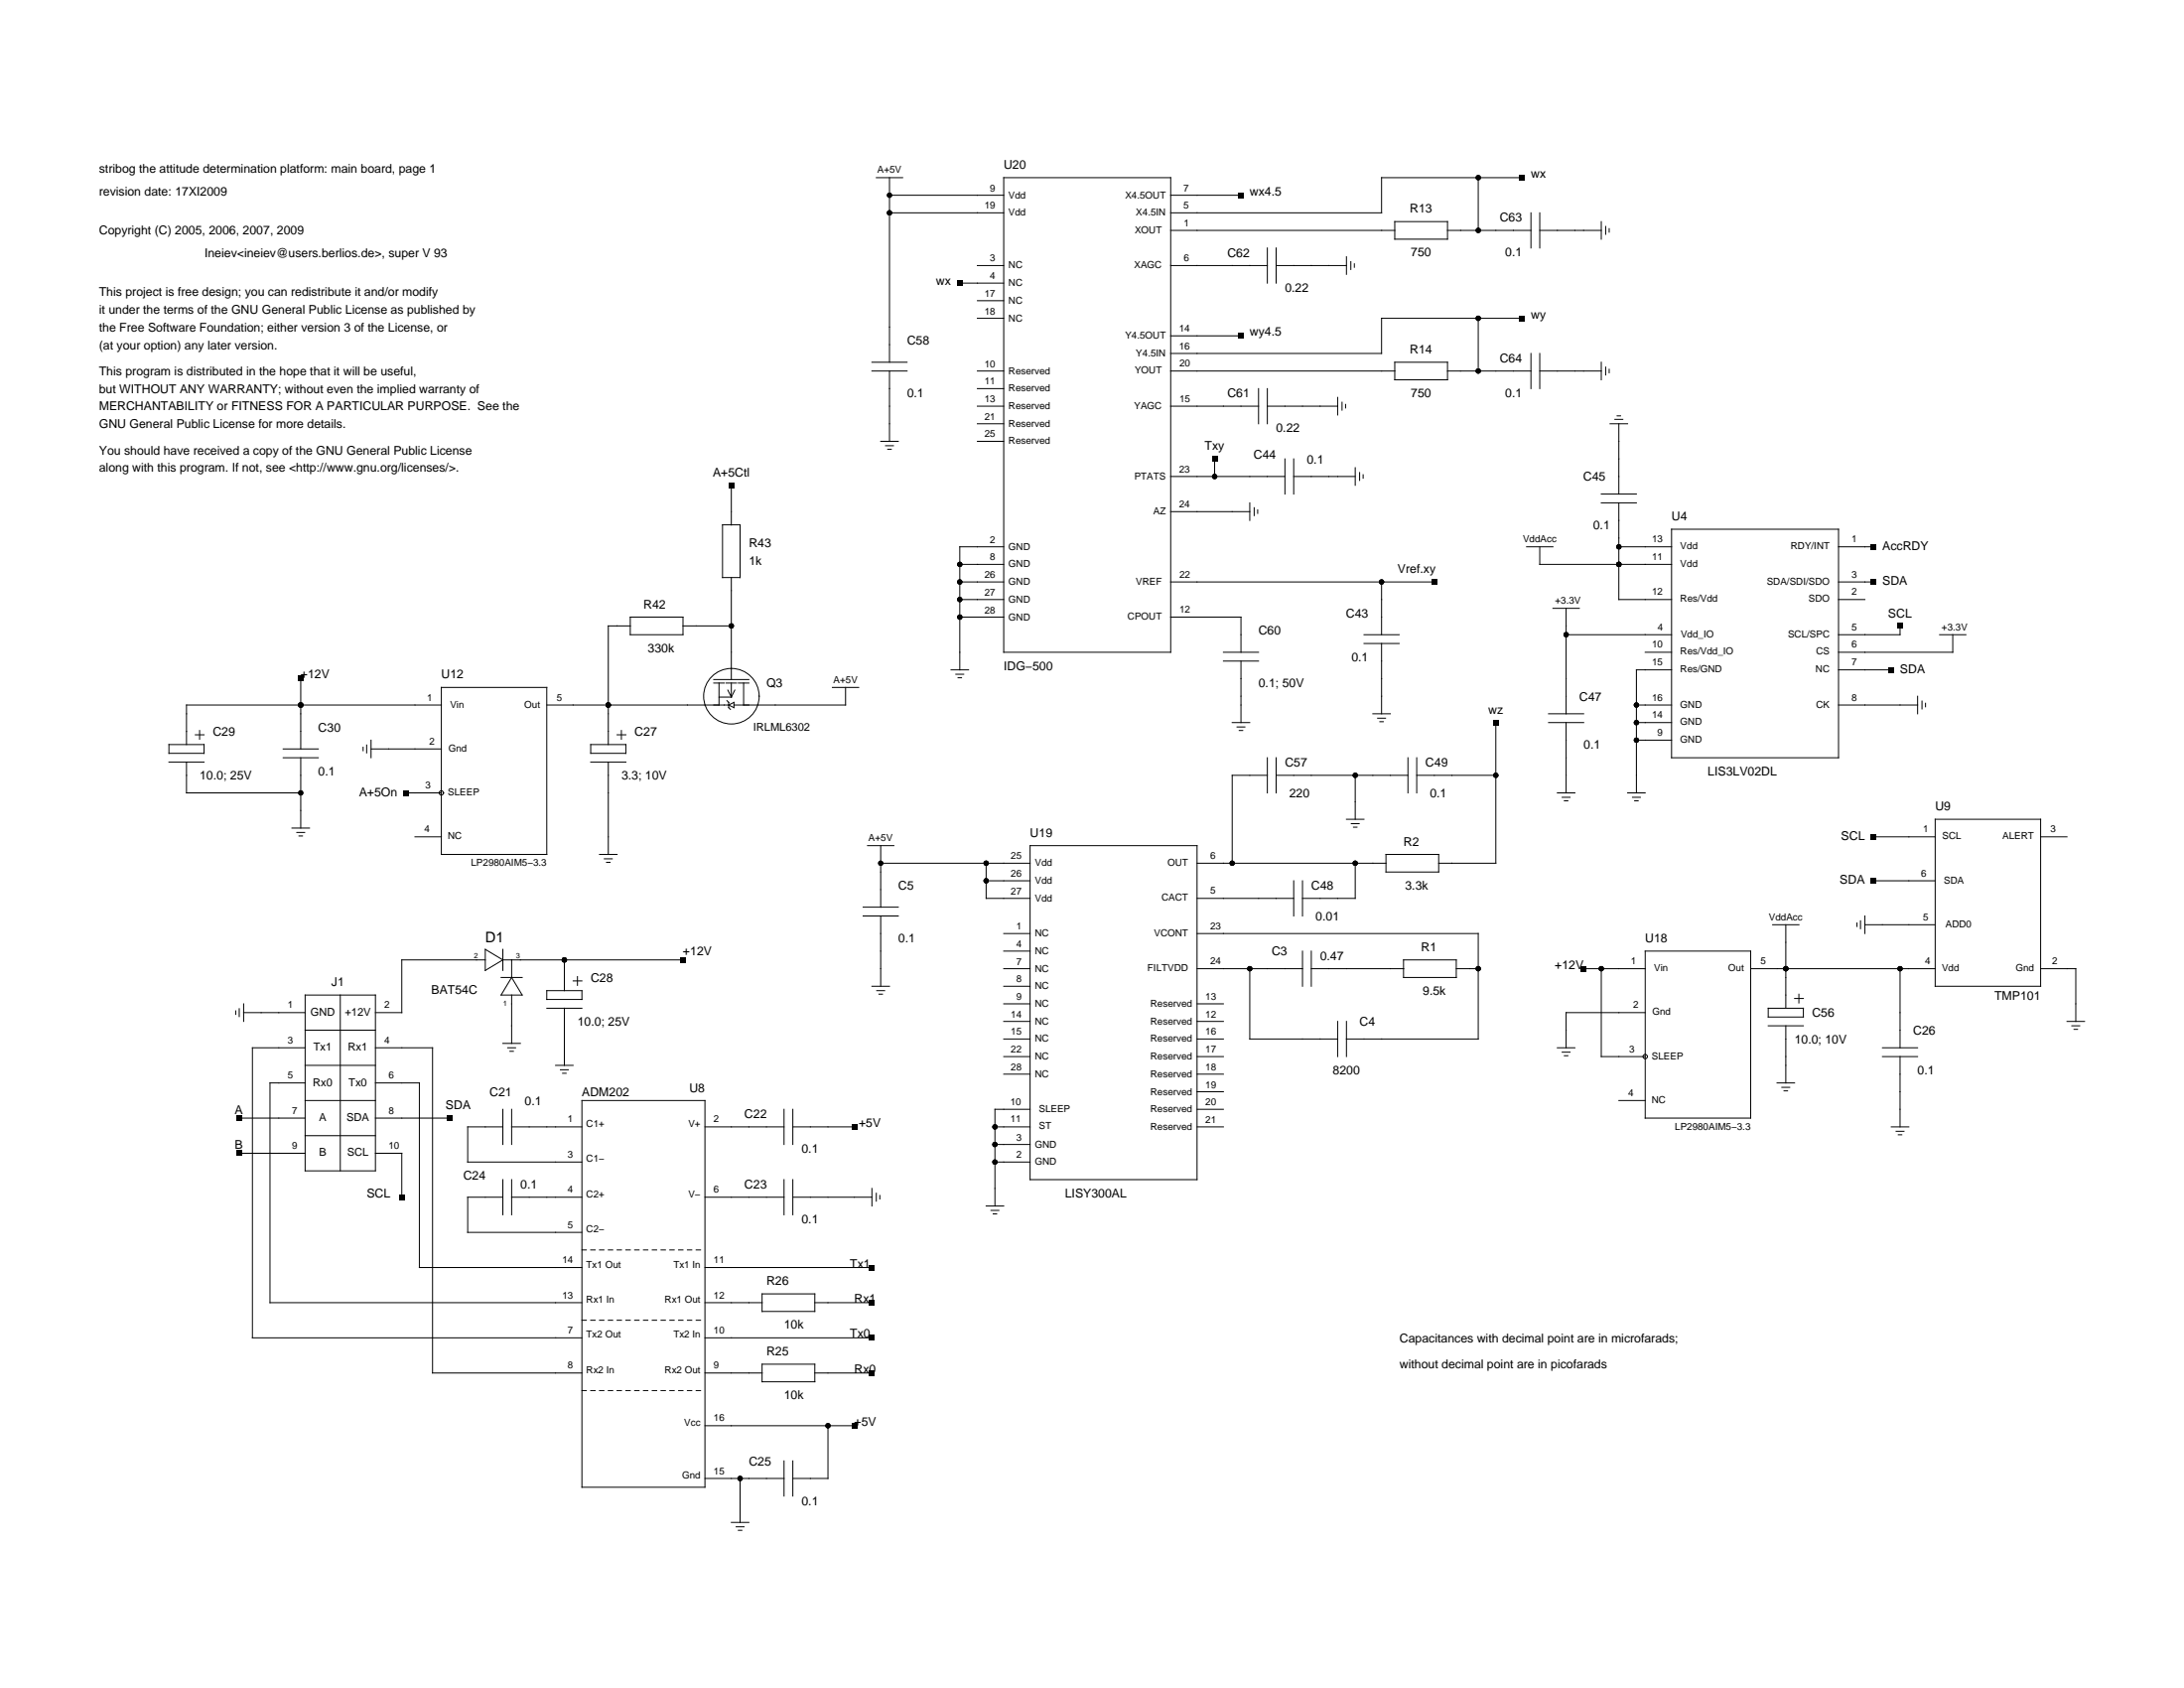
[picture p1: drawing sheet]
<svg xmlns="http://www.w3.org/2000/svg" width="279mm" height="216mm" viewBox="0 0 279 216" stroke-linecap="round" stroke-linejoin="round" font-family="sans-serif">
<g fill="none" stroke="#000" stroke-width=".13">
<path d="M112.1 22.7h3.4M113.8 25h14.6M113.8 27.2h14.6M113.8 22.7v23.6M122.8 36.2h5.6M125 34h3.4M125 38.5h3.4M128.4 22.7h21.4v60.7h-21.4zM149.8 25h9M149.8 34h12.3M149.8 29.5h28.7M162.1 31.7v4.5"/>
<path d="M163.3 31.7v4.5M163.3 34h9M172.3 32.8v2.3M172.8 33.5v1M173.3 33.7v.5M178.4 28.3h6.8v2.3h-6.8zM185.2 29.5h10.7M189.1 22.7v6.8M194.7 22.7h-18v4.5h-26.9M195.9 27.2v4.5M197 29.5h7.9M197 27.2v4.5"/>
<path d="M204.9 28.3v2.3M205.4 29v1M205.9 29.2v.5M111.5 47.5h4.5M111.5 46.3h4.5M112.7 56.4h2.2M113.3 57h1M113.6 57.5h.4M113.8 47.5v8.9M125 40.7h3.4M125 49.7h3.4M125 52h3.4"/>
<path d="M125 47.5h3.4M125 56.4h3.4M125 54.2h3.4M149.8 52h11.2M149.8 47.5h28.7M149.8 43h9M155.4 58.7v2.2M161 49.7v4.5M162.1 49.7v4.5M162.1 52h9M164.4 58.7v4.5M165.5 58.7v4.5"/>
<path d="M171.1 50.8v2.3M171.7 51.4v1.1M172.1 51.7v.5M173.4 59.8v2.3M178.4 46.3h6.8v2.3h-6.8zM185.2 47.5h10.7M189.1 40.7v6.8M194.7 40.7h-18v4.5h-26.9M195.9 45.2v4.5M197 47.5h7.9M197 45.2v4.5M204.9 46.3v2.3"/>
<path d="M205.4 46.9v1.1M205.9 47.2v.5M206 54.2h2.2M206.6 53.6h1M206.9 53.2h.4M207.1 54.2v9M80.6 78.9h6.8v2.3h-6.8zM92.4 67.1h2.3v6.8h-2.3zM93.6 62.1v5.1M93.6 73.9v13M122.8 78.9h5.6M122.8 74.4h5.6"/>
<path d="M122.8 76.7h5.6M122.8 72.2h5.6M128.4 69.9h-5.6v15.8M149.8 78.9h9v4.5M149.8 74.4h33.7M149.8 60.9h14.6M149.8 65.4h10.1M159.9 64.3v2.3M160.4 64.9v1M160.9 65.2v.5M165.5 60.9h7.9M173.9 60.4v1.1"/>
<path d="M174.4 60.7v.5M176.7 74.4v6.8M195.3 69.9h3.4M197 69.9v2.3h16.8M198.7 77.8h3.3M200.4 77.8v13.5M204.9 64.3h4.4M204.9 63.2h4.4M207.1 64.3v12.4h6.7M207.1 69.9h6.7M213.8 67.7h21.4v29.2h-21.4zM235.2 74.4h4.5"/>
<path d="M235.2 76.7h3.4M235.2 69.9h4.5M21.6 97.5h4.5M21.6 95.2h4.5v1.2h-4.5zM23.9 97.5v3.9h14.6M25 94h1.1M25.5 93.4v1.2M36.2 95.8h4.5M36.2 96.9h4.5M38.5 86.8v9M38.5 96.9v9M46.5 95.6v.4"/>
<path d="M46.9 95.3v1M47.5 95.8h9M47.5 94.7v2.2M56.5 90.2h-32.6v5M56.5 87.9h13.5v21.4h-13.5zM70 90.2h23.2M75.6 97.5h4.5M75.6 95.2h4.5v1.2h-4.5zM77.8 97.5v11.8M78.9 94h1.2M79.5 93.4v1.2M80.7 80.1h-2.9v15.1"/>
<path d="M87.4 80.1h6.2M91.3 86.9h4.5M91.3 87.4h1.4M92 87.4v2.8M92 89.2h1.6M92.9 87.4h1.3M93 89.6l.2 .2v.7l.2 .2M93.1 88.3l.5 .9M93.2 90.2l.7-.4v.7zM93.6 87.4v1.8M94 88.3l-.4 .9M94.5 87.4h1.3"/>
<path d="M95.1 87.4v2.8M106.5 87.9h3.4M108.2 87.9v2.3h-14.3M121.7 85.7h2.2M122.3 86.2h1M122.6 86.7h.4M156.5 83.4h4.5M156.5 84.6h4.5M157.6 92.4h2.3M158.3 93h1M158.5 93.4h.5M158.8 84.6v7.8"/>
<path d="M162.1 99.2h-4.5v11.2M162.1 96.9v4.5M163.3 99.2h16.8M163.3 96.9v4.5M173.4 99.2v5.6M174.5 81.2h4.5M174.5 82.3h4.5M175.6 91.3h2.3M176.2 91.9h1.1M176.5 92.3h.5M176.7 82.3v9M180.1 96.9v4.5"/>
<path d="M181.2 99.2h10.2M181.2 96.9v4.5M191.4 92.4v18h-7.3M198.1 92.4h4.5M198.1 91.3h4.5M200.4 81.2h13.4M200.4 92.4v9M209.3 90.2h4.5M209.3 92.4h4.5M209.3 94.7h4.5M210.5 83.4h3.3M213.8 85.7h-4.5v15.7"/>
<path d="M235.2 90.2h10.1M235.2 85.7h6.7M243.1 80.1v1.1h-7.9M245.3 89v2.3M245.9 89.7v1M246.3 89.9v.5M248.1 81.2h3.4M249.8 81.2v2.2h-14.6M37.3 105.9h2.3M38 106.5h1M38.2 106.9h.5M52 101.4h4.5"/>
<path d="M53.1 107h3.4M76.7 109.3h2.2M77.3 109.8h1M77.6 110.3h.4M110.4 116h4.5M110.4 117.2h4.5M111 108.2h3.4M112.7 108.2v7.8M112.7 117.2v8.9M112.7 110.4h19.1M126.2 110.4v4.5h5.6M126.2 112.7h5.6"/>
<path d="M128.4 119.4h3.4M131.8 108.2h21.3v42.7h-21.3zM153.1 119.4h36v13.5h-16.8M153.1 114.9h12.4M153.1 110.4h24.2M165.5 112.7v4.5M166.6 112.7v4.5M172.3 104.8h2.2M172.9 105.3h1M173.1 105.8h.5M173.4 110.4v4.5h-6.8M177.3 109.3h6.8v2.2h-6.8z"/>
<path d="M199.2 101.4h2.3M199.8 102h1.1M200.1 102.4h.5M208.2 101.4h2.3M208.8 102h1.1M209.1 102.4h.5M226.8 118.3h3.3M228.5 118.3v10.7M237.6 118.1v.4M238 117.8v1M238.6 118.3h9M238.6 117.2v2.2"/>
<path d="M239.7 107h7.9M239.7 112.7h7.9M247.6 104.8h13.5v21.3h-13.5zM261.1 107h3.3M30.2 129.3v.4M30.6 129v1M31.2 129.5h7.8M31.2 128.4v2.2M39 134h-6.7v37.1h42.1M39 138.5h-4.5v28.1h39.9M39 136.3h9M39 131.8h9"/>
<path d="M39 127.3h9v22.5h-9zM43.5 127.3v22.5M48 134h7.3v41.6h19.1M48 138.5h5.7v23.6h20.7M62.1 122.8h-10.7v6.7h-3.4M62.1 121.4l2.2 1.4-2.2 1.3zM64.1 125h2.7M64.3 122.8h23.1M64.3 121.4v2.7M64.3 133.5h2.3M64.9 134h1.1M65.2 134.5h.5"/>
<path d="M65.5 125l1.3 2.3h-2.7zM65.5 122.8v2.2M65.5 127.3v6.2M70 126.7h4.4v1.1h-4.4zM70 129h4.4M71.1 136.3h2.2M71.7 136.8h1M72 137.3h.4M72.2 122.8v3.9M72.2 129v7.3M73.3 125.5h1.1M73.9 124.9v1.1"/>
<path d="M111.5 126.1h2.3M112.2 126.7h1M112.4 127.2h.5M128.4 123.9h3.4M128.4 132.9h3.4M128.4 126.1h3.4M128.4 121.6h3.4M128.4 130.6h3.4M128.4 128.4h3.4M128.4 135.1h3.4M128.4 137.4h3.4M153.1 123.9h13.5"/>
<path d="M153.1 132.9h3.4M153.1 130.6h3.4M153.1 128.4h3.4M153.1 135.1h3.4M153.1 137.4h3.4M153.1 139.6h3.4M159.9 123.9v9h11.2M166.6 121.6v4.5M167.8 123.9h11.8M167.8 121.6v4.5M171.1 130.6v4.5M172.3 130.6v4.5"/>
<path d="M179.6 122.8h6.7v2.2h-6.7zM186.3 123.9h2.8M199.2 134h2.3M199.8 134.6h1.1M200.1 135h.5M202.6 123.9h7.9M204.9 123.9v11.2h5.6M210.5 121.6h13.5v21.4h-13.5zM210.5 129.5h-10.1v4.5M224 123.9h23.6M226.2 131.2h4.5M226.2 129h4.5v1.1h-4.5z"/>
<path d="M227.3 138.5h2.3M228 139.1h1M228.2 139.5h.5M228.5 131.2v7.3M229.6 127.7h1.1M230.1 127.2v1.1M240.8 135.1h4.5M240.8 134h4.5M243.1 123.9v10.1M243.1 135.1v9M261.1 123.9h4.5v6.7M264.4 130.6h2.3"/>
<path d="M265 131.2h1.1M265.3 131.7h.5M30.6 143h8.4M30.6 147.5h8.4M39 140.8h9M39 145.3h9M48 143h9.6M48 147.5h3.4v5.6M64.3 144.1h-4.5v4.5h14.6M64.3 141.9v4.5M64.3 150.9v4.5M64.3 153.1h-4.5v4.5h14.6"/>
<path d="M65.5 144.1h8.9M65.5 141.9v4.5M65.5 150.9v4.5M65.5 153.1h8.9M74.4 140.8h15.8v49.4h-15.8zM74.4 159.9h.6M75.6 159.9h.5M76.7 159.9h.6M77.8 159.9h.6M78.9 159.9h.6M80.1 159.9h.5M81.2 159.9h.6"/>
<path d="M82.3 159.9h.6M83.4 159.9h.6M84.6 159.9h.5M85.7 159.9h.6M86.8 159.9h.6M87.9 159.9h.6M89.1 159.9h.5M90.2 144.1h10.1M90.2 153.1h10.1M100.3 141.9v4.5M100.3 150.9v4.5M101.4 144.1h7.9"/>
<path d="M101.4 141.9v4.5M101.4 150.9v4.5M101.4 153.1h10.1M111.5 152v2.3M112.1 152.6v1M112.6 152.9v.5M126.2 154.3h2.2M126.8 154.8h1M127.1 155.3h.4M127.3 148.6h4.5M127.3 146.4h4.5M127.3 144.1h4.5"/>
<path d="M131.8 141.9h-4.5v12.4M153.1 144.1h3.4M153.1 141.9h3.4M207.1 140.8h3.4M241.9 144.1h2.3M242.6 144.7h1M242.8 145.1h.5M74.4 168.9h.6M74.4 177.9h.6M75.6 168.9h.5M75.6 177.9h.5M76.7 168.9h.6"/>
<path d="M76.7 177.9h.6M77.8 168.9h.6M77.8 177.9h.6M78.9 168.9h.6M78.9 177.9h.6M80.1 168.9h.5M80.1 177.9h.5M81.2 168.9h.6M81.2 177.9h.6M82.3 168.9h.6M82.3 177.9h.6M83.4 168.9h.6"/>
<path d="M83.4 177.9h.6M84.6 168.9h.5M84.6 177.9h.5M85.7 168.9h.6M85.7 177.9h.6M86.8 168.9h.6M86.8 177.9h.6M87.9 168.9h.6M87.9 177.9h.6M89.1 168.9h.5M89.1 177.9h.5M90.2 162.1h21.3"/>
<path d="M90.2 171.1h21.3M90.2 166.6h7.3M90.2 175.6h7.3M97.5 174.5h6.7v2.2h-6.7zM97.5 165.5h6.7v2.2h-6.7zM104.2 166.6h7.3M104.2 175.6h7.3M90.2 189.1h10.1M90.2 182.4h19.1M93.6 194.7h2.2M94.2 195.3h1M94.5 195.7h.4"/>
<path d="M94.7 189.1v5.6M100.3 186.9v4.4M101.4 186.9v4.4M105.9 182.4v6.7h-4.5"/>
<circle cx="93.6" cy="89" r="3.6"/>
<circle cx="56.5" cy="101.4" r=".28"/>
<circle cx="210.5" cy="135.1" r=".28"/>
</g>
<g fill="#000">
<path d="M122.4 35.9h.7v.7h-.7zM158.4 24.6h.7v.7h-.7zM194.4 22.4h.7v.7h-.7zM155.1 58.4h.6v.6h-.6zM158.4 42.6h.7v.7h-.7zM194.4 40.4h.7v.6h-.7zM93.2 61.7h.7v.7h-.7zM183.2 74.1h.6v.7h-.6zM239.4 74.1h.6v.7h-.6zM239.4 69.6h.6v.7h-.6zM242.7 79.7h.7v.7h-.7zM38.1 86.5h.7v.6h-.7z"/>
<path d="M191 92.1h.7v.7h-.7zM241.6 85.3h.7v.7h-.7zM51.6 101.1h.7v.7h-.7zM239.4 106.7h.6v.7h-.6zM239.4 112.3h.6v.7h-.6zM87 122.4h.7v.7h-.7zM202.3 123.6h.6v.6h-.6zM30.3 142.7h.6v.6h-.6zM30.3 147.2h.6v.6h-.6zM51.1 152.8h.6v.7h-.6zM57.2 142.7h.7v.6h-.7zM109 143.8h.6v.7h-.6z"/>
<path d="M111.2 175.3h.7v.6h-.7zM111.2 170.8h.7v.7h-.7zM111.2 166.3h.7v.7h-.7zM111.2 161.8h.7v.7h-.7zM109 182h.6v.7h-.6z"/>
<circle cx="113.8" cy="25" r=".34"/>
<circle cx="113.8" cy="27.2" r=".34"/>
<circle cx="189.1" cy="29.5" r=".34"/>
<circle cx="189.1" cy="22.7" r=".34"/>
<circle cx="189.1" cy="40.7" r=".34"/>
<circle cx="189.1" cy="47.5" r=".34"/>
<circle cx="122.8" cy="76.7" r=".34"/>
<circle cx="122.8" cy="72.2" r=".34"/>
<circle cx="122.8" cy="78.9" r=".34"/>
<circle cx="122.8" cy="74.4" r=".34"/>
<circle cx="155.4" cy="60.9" r=".34"/>
<circle cx="176.7" cy="74.4" r=".34"/>
<circle cx="207.1" cy="69.9" r=".34"/>
<circle cx="207.1" cy="72.2" r=".34"/>
<circle cx="38.5" cy="90.2" r=".34"/>
<circle cx="77.8" cy="90.2" r=".34"/>
<circle cx="93.6" cy="80.1" r=".34"/>
<circle cx="173.4" cy="99.2" r=".34"/>
<circle cx="191.4" cy="99.2" r=".34"/>
<circle cx="200.4" cy="81.2" r=".34"/>
<circle cx="209.3" cy="92.4" r=".34"/>
<circle cx="209.3" cy="90.2" r=".34"/>
<circle cx="209.3" cy="94.7" r=".34"/>
<circle cx="38.5" cy="101.4" r=".34"/>
<circle cx="112.7" cy="110.4" r=".34"/>
<circle cx="126.2" cy="112.7" r=".34"/>
<circle cx="126.2" cy="110.4" r=".34"/>
<circle cx="157.6" cy="110.4" r=".34"/>
<circle cx="173.4" cy="110.4" r=".34"/>
<circle cx="72.2" cy="122.8" r=".34"/>
<circle cx="159.9" cy="123.9" r=".34"/>
<circle cx="189.1" cy="123.9" r=".34"/>
<circle cx="204.9" cy="123.9" r=".34"/>
<circle cx="228.5" cy="123.9" r=".34"/>
<circle cx="243.1" cy="123.9" r=".34"/>
<circle cx="127.3" cy="146.4" r=".34"/>
<circle cx="127.3" cy="148.6" r=".34"/>
<circle cx="127.3" cy="144.1" r=".34"/>
<circle cx="94.7" cy="189.1" r=".34"/>
<circle cx="105.9" cy="182.4" r=".34"/>
</g>
<text font-size="1.9" x="62.1" y="120.5">D1</text>
<g font-size="1.6">
<text x="12.7" y="22.2">stribog the attitude determination platform: main board, page 1</text>
<text x="128.4" y="21.6">U20</text>
<text x="195.9" y="22.7">wx</text>
<text x="12.7" y="25">revision date: 17XI2009</text>
<text x="159.9" y="25">wx4.5</text>
<text x="180.4" y="27.2">R13</text>
<text x="191.9" y="28.3">C63</text>
<text x="12.7" y="30">Copyright (C) 2005, 2006, 2007, 2009</text>
<text x="26.2" y="32.8">Ineiev&lt;ineiev@users.berlios.de&gt;, super V 93</text>
<text x="157" y="32.8">C62</text>
<text x="180.5" y="32.8">750</text>
<text x="192.6" y="32.8">0.1</text>
<text x="12.7" y="37.9">This project is free design; you can redistribute it and/or modify</text>
<text x="12.7" y="40.1">it under the terms of the GNU General Public License as published by</text>
<text x="119.8" y="36.5">wx</text>
<text x="164.4" y="37.3">0.22</text>
<text x="195.9" y="40.7">wy</text>
<text x="12.7" y="44.6">(at your option) any later version.</text>
<text x="12.7" y="42.4">the Free Software Foundation; either version 3 of the License, or</text>
<text x="116" y="44.1">C58</text>
<text x="159.9" y="43">wy4.5</text>
<text x="180.4" y="45.2">R14</text>
<text x="191.9" y="46.3">C64</text>
<text x="12.7" y="48">This program is distributed in the hope that it will be useful,</text>
<text x="12.7" y="50.3">but WITHOUT ANY WARRANTY; without even the implied warranty of</text>
<text x="12.7" y="52.5">MERCHANTABILITY or FITNESS FOR A PARTICULAR PURPOSE. See the</text>
<text x="116" y="50.8">0.1</text>
<text x="157" y="50.8">C61</text>
<text x="180.5" y="50.8">750</text>
<text x="192.6" y="50.8">0.1</text>
<text x="12.7" y="54.8">GNU General Public License for more details.</text>
<text x="12.7" y="58.1">You should have received a copy of the GNU General Public License</text>
<text x="154.1" y="57.6">Txy</text>
<text x="160.4" y="58.7">C44</text>
<text x="163.3" y="55.3">0.22</text>
<text x="167.2" y="59.3">0.1</text>
<text x="12.7" y="60.4">along with this program. If not, see &lt;http://www.gnu.org/licenses/&gt;.</text>
<text x="91.2" y="60.9">A+5Ctl</text>
<text x="202.5" y="61.5">C45</text>
<text x="95.8" y="69.9">R43</text>
<text x="203.8" y="67.7">0.1</text>
<text x="213.8" y="66.6">U4</text>
<text x="240.8" y="70.3">AccRDY</text>
<text x="82.3" y="77.8">R42</text>
<text x="95.8" y="72.2">1k</text>
<text x="178.8" y="73.3">Vref.xy</text>
<text x="240.8" y="74.9">SDA</text>
<text x="82.9" y="83.4">330k</text>
<text x="161" y="81.2">C60</text>
<text x="172.2" y="78.9">C43</text>
<text x="241.6" y="78.9">SCL</text>
<text x="38.5" y="86.8">+12V</text>
<text x="56.5" y="86.8">U12</text>
<text x="98.1" y="87.9">Q3</text>
<text x="128.4" y="85.7">IDG−500</text>
<text x="161" y="87.9">0.1; 50V</text>
<text x="172.9" y="84.5">0.1</text>
<text x="202" y="89.6">C47</text>
<text x="243.1" y="86.1">SDA</text>
<text x="27.2" y="94.1">C29</text>
<text x="40.7" y="93.5">C30</text>
<text x="81.2" y="94.1">C27</text>
<text x="190.4" y="91.3">wz</text>
<text x="202.6" y="95.8">0.1</text>
<text x="25.5" y="99.7">10.0; 25V</text>
<text x="40.7" y="99.1">0.1</text>
<text x="45.9" y="101.8">A+5On</text>
<text x="79.5" y="99.7">3.3; 10V</text>
<text x="164.4" y="98">C57</text>
<text x="164.9" y="102">220</text>
<text x="182.4" y="98">C49</text>
<text x="182.9" y="102">0.1</text>
<text x="218.5" y="99.2">LIS3LV02DL</text>
<text x="131.8" y="107">U19</text>
<text x="235.5" y="107.5">SCL</text>
<text x="247.6" y="103.7">U9</text>
<text x="114.9" y="113.8">C5</text>
<text x="167.8" y="113.8">C48</text>
<text x="179.6" y="108.2">R2</text>
<text x="179.8" y="113.8">3.3k</text>
<text x="235.4" y="113.1">SDA</text>
<text x="168.3" y="117.7">0.01</text>
<text x="75.6" y="125.6">C28</text>
<text x="87.4" y="122.2">+12V</text>
<text x="114.9" y="120.5">0.1</text>
<text x="162.7" y="122.2">C3</text>
<text x="168.9" y="122.8">0.47</text>
<text x="181.8" y="121.6">R1</text>
<text x="198.9" y="123.9">+12V</text>
<text x="210.5" y="120.5">U18</text>
<text x="42.4" y="126.1">J1</text>
<text x="55.2" y="127.2">BAT54C</text>
<text x="73.9" y="131.2">10.0; 25V</text>
<text x="173.9" y="131.2">C4</text>
<text x="182" y="127.3">9.5k</text>
<text x="231.8" y="130.1">C56</text>
<text x="255.2" y="127.9">TMP101</text>
<text x="170.5" y="137.4">8200</text>
<text x="229.6" y="133.5">10.0; 10V</text>
<text x="244.8" y="132.3">C26</text>
<text x="245.3" y="137.4">0.1</text>
<text x="30" y="142.4">A</text>
<text x="57" y="141.9">SDA</text>
<text x="62.6" y="140.2">C21</text>
<text x="67.1" y="141.3">0.1</text>
<text x="74.4" y="140.2">ADM202</text>
<text x="88.2" y="139.6">U8</text>
<text x="95.2" y="143">C22</text>
<text x="30" y="146.9">B</text>
<text x="102.6" y="147.5">0.1</text>
<text x="109.9" y="144.1">+5V</text>
<text x="46.9" y="153.1">SCL</text>
<text x="59.3" y="150.9">C24</text>
<text x="66.6" y="152">0.1</text>
<text x="95.2" y="152">C23</text>
<text x="136.2" y="153.2">LISY300AL</text>
<text x="102.6" y="156.5">0.1</text>
<text x="98.1" y="164.4">R26</text>
<text x="108.7" y="162.1">Tx1</text>
<text x="109.3" y="166.6">Rx1</text>
<text x="98.1" y="173.4">R25</text>
<text x="100.3" y="170">10k</text>
<text x="108.7" y="171.1">Tx0</text>
<text x="179.1" y="171.7">Capacitances with decimal point are in microfarads;</text>
<text x="100.3" y="179">10k</text>
<text x="109.3" y="175.6">Rx0</text>
<text x="179.1" y="175">without decimal point are in picofarads</text>
<text x="109.3" y="182.4">+5V</text>
<text x="95.8" y="187.4">C25</text>
<text x="102.6" y="192.5">0.1</text>
</g>
<g font-size="1.4">
<text x="96.4" y="93.4">IRLML6302</text>
<text x="39.7" y="129.9">GND</text>
<text x="44.1" y="129.9">+12V</text>
<text x="40.1" y="134.4">Tx1</text>
<text x="44.5" y="134.4">Rx1</text>
<text x="40" y="138.9">Rx0</text>
<text x="40.8" y="143.4">A</text>
<text x="44.3" y="143.4">SDA</text>
<text x="44.6" y="138.9">Tx0</text>
<text x="40.8" y="147.9">B</text>
<text x="44.4" y="147.9">SCL</text>
</g>
<g font-size="1.2">
<text x="112.2" y="22.2">A+5V</text>
<text x="126" y="26.7">19</text>
<text x="126.6" y="24.5">9</text>
<text x="129" y="27.6">Vdd</text>
<text x="129" y="25.3">Vdd</text>
<text x="143.9" y="25.3">X4.5OUT</text>
<text x="145.2" y="29.8">XOUT</text>
<text x="145.3" y="27.6">X4.5IN</text>
<text x="151.4" y="26.7">5</text>
<text x="151.4" y="24.5">7</text>
<text x="151.5" y="28.9">1</text>
<text x="126.6" y="35.7">4</text>
<text x="126.6" y="33.5">3</text>
<text x="129" y="34.3">NC</text>
<text x="145.1" y="34.3">XAGC</text>
<text x="151.5" y="33.4">6</text>
<text x="126" y="38">17</text>
<text x="126" y="40.2">18</text>
<text x="129" y="38.8">NC</text>
<text x="129" y="41.1">NC</text>
<text x="129" y="36.6">NC</text>
<text x="126" y="46.9">10</text>
<text x="129" y="47.8">Reserved</text>
<text x="143.9" y="43.3">Y4.5OUT</text>
<text x="145.2" y="47.8">YOUT</text>
<text x="145.3" y="45.6">Y4.5IN</text>
<text x="150.8" y="44.7">16</text>
<text x="150.8" y="42.5">14</text>
<text x="150.9" y="46.9">20</text>
<text x="126" y="49.2">11</text>
<text x="126" y="51.4">13</text>
<text x="126" y="53.7">21</text>
<text x="129" y="50.1">Reserved</text>
<text x="129" y="52.3">Reserved</text>
<text x="145.1" y="52.3">YAGC</text>
<text x="150.9" y="51.4">15</text>
<text x="126" y="55.9">25</text>
<text x="129" y="56.8">Reserved</text>
<text x="129" y="54.6">Reserved</text>
<text x="145.1" y="61.3">PTATS</text>
<text x="147.6" y="65.8">AZ</text>
<text x="150.8" y="60.4">23</text>
<text x="150.8" y="64.9">24</text>
<text x="126.6" y="71.7">8</text>
<text x="126.6" y="69.4">2</text>
<text x="129" y="70.3">GND</text>
<text x="194.8" y="69.4">VddAcc</text>
<text x="211.3" y="69.4">13</text>
<text x="211.3" y="71.6">11</text>
<text x="215" y="70.3">Vdd</text>
<text x="229.1" y="70.3">RDY/INT</text>
<text x="236.9" y="69.4">1</text>
<text x="126" y="76.2">27</text>
<text x="126" y="73.9">26</text>
<text x="129" y="77.1">GND</text>
<text x="129" y="74.8">GND</text>
<text x="129" y="72.6">GND</text>
<text x="145.3" y="74.8">VREF</text>
<text x="150.9" y="73.9">22</text>
<text x="198.9" y="77.2">+3.3V</text>
<text x="211.3" y="76.1">12</text>
<text x="215" y="77">Res/Vdd</text>
<text x="215" y="72.5">Vdd</text>
<text x="226" y="74.8">SDA/SDI/SDO</text>
<text x="231.4" y="77">SDO</text>
<text x="236.9" y="76.1">2</text>
<text x="236.9" y="73.9">3</text>
<text x="126" y="78.4">28</text>
<text x="129" y="79.3">GND</text>
<text x="144.3" y="79.3">CPOUT</text>
<text x="150.9" y="78.4">12</text>
<text x="211.3" y="82.9">10</text>
<text x="212.1" y="80.7">4</text>
<text x="215" y="83.8">Res/Vdd_IO</text>
<text x="215" y="81.6">Vdd_IO</text>
<text x="228.7" y="81.5">SCL/SPC</text>
<text x="232.3" y="83.8">CS</text>
<text x="236.9" y="80.6">5</text>
<text x="236.9" y="82.9">6</text>
<text x="248.4" y="80.6">+3.3V</text>
<text x="54.6" y="89.6">1</text>
<text x="71.2" y="89.6">5</text>
<text x="106.6" y="87.4">A+5V</text>
<text x="211.3" y="89.6">16</text>
<text x="211.3" y="85.1">15</text>
<text x="215" y="86">Res/GND</text>
<text x="232.3" y="86">NC</text>
<text x="236.9" y="89.6">8</text>
<text x="236.9" y="85.1">7</text>
<text x="54.9" y="95.2">2</text>
<text x="57.6" y="90.5">Vin</text>
<text x="67.1" y="90.5">Out</text>
<text x="211.3" y="91.9">14</text>
<text x="212" y="94.1">9</text>
<text x="215" y="90.5">GND</text>
<text x="215" y="92.7">GND</text>
<text x="215" y="95">GND</text>
<text x="232.3" y="90.5">CK</text>
<text x="54.4" y="100.9">3</text>
<text x="57.3" y="101.7">SLEEP</text>
<text x="57.4" y="96.1">Gnd</text>
<text x="54.3" y="106.5">4</text>
<text x="57.3" y="107.4">NC</text>
<text x="111.1" y="107.6">A+5V</text>
<text x="246" y="106.5">1</text>
<text x="248.5" y="107.4">SCL</text>
<text x="256.2" y="107.4">ALERT</text>
<text x="262.3" y="106.5">3</text>
<text x="60.3" y="110.8">LP2980AIM5−3.3</text>
<text x="129.3" y="109.9">25</text>
<text x="129.3" y="112.2">26</text>
<text x="132.4" y="110.8">Vdd</text>
<text x="132.4" y="113">Vdd</text>
<text x="149.4" y="110.7">OUT</text>
<text x="154.8" y="109.8">6</text>
<text x="245.8" y="112.1">6</text>
<text x="248.7" y="113">SDA</text>
<text x="129.3" y="114.4">27</text>
<text x="130" y="118.9">1</text>
<text x="132.4" y="115.3">Vdd</text>
<text x="132.4" y="119.8">NC</text>
<text x="147.6" y="119.7">VCONT</text>
<text x="148.6" y="115.2">CACT</text>
<text x="154.8" y="114.3">5</text>
<text x="154.8" y="118.8">23</text>
<text x="226.3" y="117.7">VddAcc</text>
<text x="246" y="117.7">5</text>
<text x="248.9" y="118.6">ADD0</text>
<text x="130" y="121.1">4</text>
<text x="130" y="123.4">7</text>
<text x="130" y="125.6">8</text>
<text x="132.4" y="122">NC</text>
<text x="132.4" y="124.3">NC</text>
<text x="146.8" y="124.2">FILTVDD</text>
<text x="154.8" y="123.3">24</text>
<text x="208.7" y="123.3">1</text>
<text x="211.6" y="124.2">Vin</text>
<text x="221.1" y="124.2">Out</text>
<text x="225.2" y="123.3">5</text>
<text x="246.3" y="123.3">4</text>
<text x="248.4" y="124.2">Vdd</text>
<text x="257.9" y="124.2">Gnd</text>
<text x="262.5" y="123.3">2</text>
<text x="36.8" y="129">1</text>
<text x="49.2" y="129">2</text>
<text x="129.3" y="130.1">14</text>
<text x="130" y="127.9">9</text>
<text x="132.4" y="131">NC</text>
<text x="132.4" y="126.5">NC</text>
<text x="132.4" y="128.8">NC</text>
<text x="147.2" y="131">Reserved</text>
<text x="147.2" y="128.8">Reserved</text>
<text x="154.2" y="130.1">12</text>
<text x="154.2" y="127.9">13</text>
<text x="208.9" y="129">2</text>
<text x="211.4" y="129.8">Gnd</text>
<text x="36.8" y="133.5">3</text>
<text x="36.8" y="138">5</text>
<text x="49.2" y="133.5">4</text>
<text x="49.7" y="138">6</text>
<text x="129.3" y="132.4">15</text>
<text x="129.3" y="134.6">22</text>
<text x="129.3" y="136.9">28</text>
<text x="132.4" y="133.3">NC</text>
<text x="132.4" y="135.5">NC</text>
<text x="132.4" y="137.8">NC</text>
<text x="147.2" y="133.3">Reserved</text>
<text x="147.2" y="135.5">Reserved</text>
<text x="147.2" y="137.8">Reserved</text>
<text x="154.2" y="132.4">16</text>
<text x="154.2" y="134.6">17</text>
<text x="154.2" y="136.9">18</text>
<text x="208.4" y="134.6">3</text>
<text x="211.3" y="135.5">SLEEP</text>
<text x="37.3" y="142.4">7</text>
<text x="49.7" y="142.4">8</text>
<text x="72.6" y="143.6">1</text>
<text x="91.3" y="143.6">2</text>
<text x="129.3" y="143.6">11</text>
<text x="129.3" y="141.3">10</text>
<text x="132.9" y="142.2">SLEEP</text>
<text x="147.2" y="140">Reserved</text>
<text x="147.2" y="142.3">Reserved</text>
<text x="154.2" y="139.1">19</text>
<text x="154.2" y="141.4">20</text>
<text x="154.2" y="143.6">21</text>
<text x="208.3" y="140.2">4</text>
<text x="211.3" y="141.1">NC</text>
<text x="37.3" y="146.9">9</text>
<text x="49.7" y="146.9">10</text>
<text x="72.6" y="148.1">3</text>
<text x="75" y="148.6">C1−</text>
<text x="75" y="144.1">C1+</text>
<text x="88.1" y="144.1">V+</text>
<text x="130" y="148.1">2</text>
<text x="130" y="145.9">3</text>
<text x="132.4" y="149">GND</text>
<text x="132.4" y="146.8">GND</text>
<text x="132.9" y="144.5">ST</text>
<text x="147.2" y="144.5">Reserved</text>
<text x="214.3" y="144.5">LP2980AIM5−3.3</text>
<text x="72.6" y="152.6">4</text>
<text x="75" y="153.1">C2+</text>
<text x="88.1" y="153.1">V−</text>
<text x="91.3" y="152.6">6</text>
<text x="71.9" y="161.6">14</text>
<text x="72.6" y="157.1">5</text>
<text x="75" y="157.6">C2−</text>
<text x="91.3" y="161.6">11</text>
<text x="71.9" y="166.1">13</text>
<text x="75" y="166.6">Rx1 In</text>
<text x="75" y="162.1">Tx1 Out</text>
<text x="85" y="166.6">Rx1 Out</text>
<text x="86.2" y="162.1">Tx1 In</text>
<text x="91.3" y="166.1">12</text>
<text x="72.6" y="170.6">7</text>
<text x="75" y="171.1">Tx2 Out</text>
<text x="86.2" y="171.1">Tx2 In</text>
<text x="91.3" y="170.6">10</text>
<text x="72.6" y="175">8</text>
<text x="75" y="175.6">Rx2 In</text>
<text x="85" y="175.6">Rx2 Out</text>
<text x="91.3" y="175">9</text>
<text x="87.5" y="182.4">Vcc</text>
<text x="91.3" y="181.8">16</text>
<text x="87.3" y="189.1">Gnd</text>
<text x="91.3" y="188.5">15</text>
</g>
<g font-size=".9">
<text x="60.6" y="122.5">2</text>
<text x="66" y="122.5">3</text>
<text x="64.3" y="128.7">1</text>
</g>
</svg>
